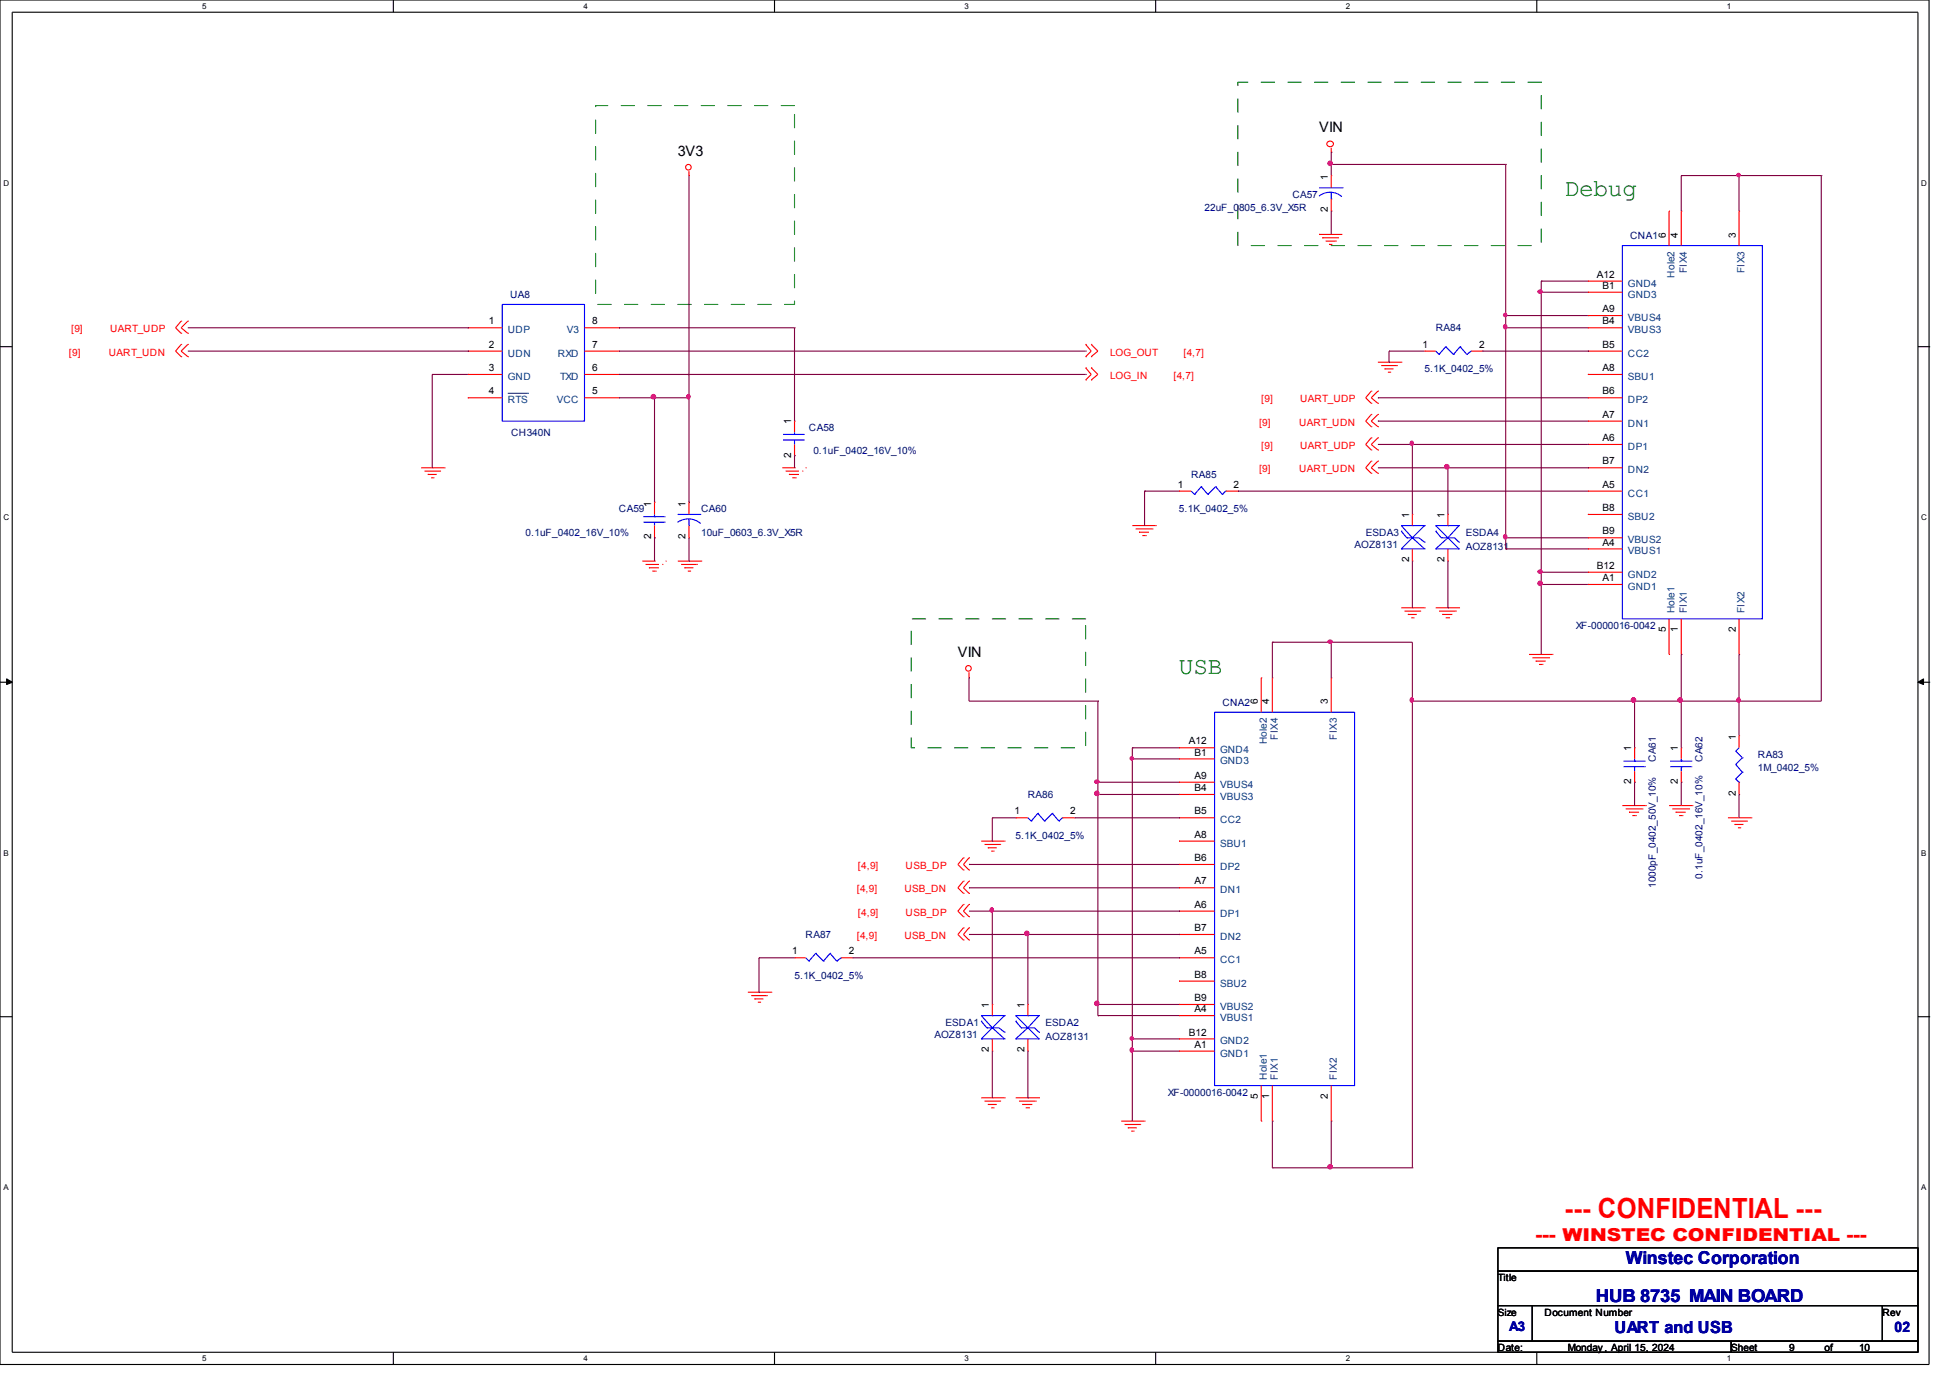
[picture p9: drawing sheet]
<svg xmlns="http://www.w3.org/2000/svg" width="297mm" height="210mm" viewBox="0 0 297 210" stroke-linecap="round" stroke-linejoin="round" font-family="sans-serif">
<path d="M0 0h294v207.9h-294zM1.9 1.9h290.4v204.2h-290.4z" fill="none" stroke="#000" stroke-width=".17"/>
<g fill="#fff">
<path d="M30.8 .3h.7v1.4h-.7z" fill-rule="evenodd"/>
<path d="M30.8 206.4h.7v1.4h-.7z" fill-rule="evenodd"/>
</g>
<path d="M59.9 0v1.9M59.9 206.1v1.8" fill="none" stroke="#000" stroke-width=".17"/>
<g fill="#fff">
<path d="M88.9 .3h.7v1.4h-.7z" fill-rule="evenodd"/>
<path d="M88.9 206.4h.7v1.4h-.7z" fill-rule="evenodd"/>
</g>
<path d="M118 0v1.9M118 206.1v1.8" fill="none" stroke="#000" stroke-width=".17"/>
<g fill="#fff">
<path d="M147 .3h.7v1.4h-.7z" fill-rule="evenodd"/>
<path d="M147 206.4h.7v1.4h-.7z" fill-rule="evenodd"/>
</g>
<path d="M176.1 0v1.9M176.1 206.1v1.8" fill="none" stroke="#000" stroke-width=".17"/>
<g fill="#fff">
<path d="M205.1 .3h.6v1.4h-.6z" fill-rule="evenodd"/>
<path d="M205.1 206.4h.6v1.4h-.6z" fill-rule="evenodd"/>
</g>
<path d="M234.2 0v1.9M234.2 206.1v1.8" fill="none" stroke="#000" stroke-width=".17"/>
<g fill="#fff">
<path d="M263.1 .3h.7v1.4h-.7z" fill-rule="evenodd"/>
<path d="M263.1 206.4h.7v1.4h-.7z" fill-rule="evenodd"/>
<path d="M.5 27.3h.9v1.3h-.9z" fill-rule="evenodd"/>
<path d="M292.8 27.3h.8v1.3h-.8z" fill-rule="evenodd"/>
<path d="M.5 78.2h.9v1.4h-.9z" fill-rule="evenodd"/>
<path d="M292.8 78.2h.8v1.4h-.8z" fill-rule="evenodd"/>
</g>
<path d="M0 52.8h1.9M292.3 52.8h1.8" fill="none" stroke="#000" stroke-width=".17"/>
<g fill="#fff">
<path d="M.5 129.4h.9v1.3h-.9z" fill-rule="evenodd"/>
<path d="M292.8 129.4h.8v1.3h-.8z" fill-rule="evenodd"/>
</g>
<path d="M0 104h1.9M292.3 104h1.8" fill="none" stroke="#000" stroke-width=".17"/>
<path d="M1 103.5l.9 .5-.9 .3zM292.3 104l.8-.5v.8z" fill="#000" stroke="#000" stroke-width=".17"/>
<g fill="#fff">
<path d="M.5 180.3h.9v1.4h-.9z" fill-rule="evenodd"/>
<path d="M292.8 180.3h.8v1.4h-.8z" fill-rule="evenodd"/>
</g>
<path d="M0 154.9h1.9M292.3 154.9h1.8M228.3 190.2h64v3.5h-64zM228.3 193.7h64v5.3h-64zM228.3 199h5.2v5.4h-5.2zM233.5 199h53.4v5.4h-53.4zM286.9 199h5.4v5.4h-5.4zM228.3 204.4h35.5v1.7h-35.5zM263.8 204.4h28.5v1.7h-28.5z" fill="none" stroke="#000" stroke-width=".17"/>
<path d="M90.8 16.1h30.3v30.3h-30.3zM188.6 12.5h46.3v24.9h-46.3zM138.9 94.3h26.5v19.7h-26.5z" fill="none" stroke="#008000" stroke-width=".17" stroke-dasharray="2 2 2 2 2 2 2 2"/>
<path d="M105 26.1v.7M119.2 71.3h3.6M119.7 71.8h2.6M120.7 72.8h.5M121.8 72.3h-1.6M97.9 85.5h3.5M98.4 86h2.5M99.4 87h.5M100.4 86.5h-1.5" fill="none" stroke="#f00" stroke-width=".17" stroke-dasharray="2 2 2 2 2 2 2 2" stroke-linecap="butt"/>
<g fill="none" stroke="#f00" stroke-width=".17">
<path d="M201 35.7h.1M201 35.7h3.6M201.5 36.2h.1M201.5 36.2h2.5M202 36.7h1.5M202.5 37.3h.1M202.5 37.3h.5M202.9 23.2h.1M202.9 26.8h.1M202.9 32.2h.1M202.9 22.5v.7M202.9 26.8v1.8"/>
<path d="M202.9 30.3v1.9M203.5 36.7h.1M254.3 32.2h.1M254.3 32.2v5.2M256.2 32.2h.1M256.2 32.2v5.2M265 32.2h.1M265 32.2v5.2M27.6 48.9h.1M27.6 50.8h.1M27.6 52.5h.1M27.6 54.4h.1"/>
<path d="M27.6 48.9l-.8 1.1 .8 .8M27.6 52.5l-.8 1 .8 .9M28.6 48.9h.1M28.6 50.8h.1M28.6 52.5h.1M28.6 54.4h.1M28.6 48.9l-1 1.1 1 .8M28.6 52.5l-1 1 1 .9M71.3 50h.1M71.3 53.5h.1M71.3 57.1h.1M71.3 50h5.2"/>
<path d="M71.3 53.5h5.2M71.3 57.1h5.2M89.1 50h5.2M89.1 53.5h5.2M89.1 57.1h5.2M94.3 57.1h.1M94.3 53.5h.1M94.3 50h.1M165.4 52.5h.1M165.4 54.4h.1M165.4 56h.1M165.4 57.9h.1"/>
<path d="M165.4 52.5l.9 1-.9 .9M165.4 56l.9 1.1-.9 .8M166.3 52.5h.1M166.3 54.4h.1M166.3 56h.1M166.3 57.9h.1M166.3 52.5l1 1-1 .9M166.3 56l1 1.1-1 .8M209 59.6h.1M209 59.6l-.9 1 .9 .9M210 59.6h.1M210 55.2h3.5"/>
<path d="M210 59.6l-1 1 1 .9M210.5 55.7h2.4M211 56.2h.1M211 56.2h1.3M211.5 56.7h.3M211.8 56.7h.1M212.9 55.7h.1M213.5 55.2h.1M217.1 53.5h.1M217.1 53.5h1.7M224.2 53.5h1.7M225.9 53.5h.1"/>
<path d="M242 57.1h.1M242 48.1h.1M242 42.8h.1M242 44.5h.1M242 50h.1M242 53.5h.1M242 50h5.2M242 53.5h5.2M242 57.1h5.2M242 48.1h5.2M242 42.8h5.2M242 44.5h5.2"/>
<path d="M64.2 71.3h3.5M64.7 71.8h2.4M65.2 72.3h.1M65.2 72.3h1.3M65.7 72.8h.3M66 72.8h.1M67.1 71.8h.1M67.7 71.3h.1M71.3 60.6h.1M71.3 60.6h5.2M89.1 60.6h5.2M94.3 60.6h.1"/>
<path d="M99.7 76.5h.1M99.7 76.5v1.9M105 76.5h.1M105 76.5v1.9M121.1 64.2h.1M121.1 69.4h.1M121.1 64.2v1.7M121.1 67.7v1.7M179.7 74.8h.1M179.7 74.8h1.8M186.8 74.8h1.8M188.6 74.8h.1"/>
<path d="M209 61.5h.1M209 63.2h.1M209 65h.1M209 66.7h.1M209 68.6h.1M209 70.3h.1M209 72.1h.1M209 63.2l-.9 1 .9 .8M209 66.7l-.9 1 .9 .9M209 70.3l-.9 1 .9 .8M210 61.5h.1M210 63.2h.1"/>
<path d="M210 65h.1M210 66.7h.1M210 68.6h.1M210 70.3h.1M210 72.1h.1M210 63.2l-1 1 1 .8M210 66.7l-1 1 1 .9M210 70.3l-1 1 1 .8M215.2 78.4h.1M215.2 78.4v1.7M220.6 78.4h.1M220.6 78.4v1.7"/>
<path d="M242 74.8h.1M242 67.7h.1M242 64.2h.1M242 60.6h.1M242 71.3h.1M242 78.4h.1M242 71.3h5.2M242 60.6h5.2M242 74.8h5.2M242 67.7h5.2M242 64.2h5.2M242 78.4h5.2"/>
<path d="M99.7 82h.1M99.7 80.1v1.9M103.3 85.5h3.5M103.8 86h2.4M104.3 86.5h.1M104.3 86.5h1.4M104.8 87h.4M105 82h.1M105 80.1v1.9M105.2 87h.1M106.2 86h.1M106.8 85.5h.1"/>
<path d="M172.6 80.1h3.5M173.1 80.6h2.5M173.6 81.1h.1M173.6 81.1h1.5M174.1 81.6h.5M174.6 81.6h.1M175.6 80.6h.1M176.1 80.1h.1M213.5 92.6h3.6M214 93.1h2.4M214.5 93.6h.1M214.5 93.6h1.4"/>
<path d="M215.1 94.1h.3M215.2 85.5h.1M215.2 83.7v1.8M215.4 94.1h.1M216.4 93.1h.1M217.1 92.6h.1M218.8 92.6h3.5M219.3 93.1h2.5M219.8 93.6h.1M219.8 93.6h1.5M220.3 94.1h.5M220.6 85.5h.1"/>
<path d="M220.6 83.7v1.8M220.8 94.1h.1M221.8 93.1h.1M222.3 92.6h.1M233 99.7h3.6M236.6 99.7h.1M242 89.1h.1M242 83.7h.1M242 82h.1M242 87.2h.1M242 89.1h5.2M242 83.7h5.2"/>
<path d="M242 82h5.2M242 87.2h5.2M254.3 99.7h.1M254.3 94.3v5.4M256.2 99.7h.1M256.2 94.3v5.4M265 99.7h.1M265 94.3v5.4M147.7 103.3h.1M147.7 102.4v.9M179.7 119.2h.1M179.7 114h.1"/>
<path d="M179.7 115.7h.1M179.7 119.2h5.4M179.7 114h5.4M179.7 115.7h5.4M192.2 103.3h.1M192.2 103.3v5.2M193.9 103.3h.1M193.9 103.3v5.2M202.9 103.3h.1M202.9 103.3v5.2M233.5 100.2h2.6M234 100.8h.1"/>
<path d="M234 100.8h1.5M234.5 101.3h.5M235 101.3h.1M236.1 100.2h.1M249.1 114h.1M249.1 119.2h.1M249.1 114v1.7M249.1 117.5v1.7M256.2 114h.1M256.2 119.2h.1M256.2 114v1.7M256.2 117.5v1.7"/>
<path d="M265 112.1h.1M265 112.1v1.9M265 119.2v1.9M146.8 130.7h.1M146.8 132.6h.1M146.8 134.3h.1M146.8 136.1h.1M146.8 137.8h.1M146.8 139.7h.1M146.8 130.7l-.8 1 .8 .9M146.8 134.3l-.8 1 .8 .8M146.8 137.8l-.8 1.1 .8 .8"/>
<path d="M147.7 130.7h.1M147.7 132.6h.1M147.7 134.3h.1M147.7 136.1h.1M147.7 137.8h.1M147.7 139.7h.1M147.7 130.7l-.9 1 .9 .9M147.7 134.3l-.9 1 .9 .8M147.7 137.8l-.9 1.1 .9 .8M149.5 128.2h3.6M150 128.7h2.4M150.5 129.2h.1"/>
<path d="M150.5 129.2h1.4M151 129.7h.4M151.4 129.7h.1M152.4 128.7h.1M153.1 128.2h.1M154.8 124.6h.1M154.8 124.6h1.8M161.9 124.6h1.8M163.7 124.6h.1M179.7 138.9h.1M179.7 135.3h.1M179.7 128.2h.1"/>
<path d="M179.7 121.1h.1M179.7 124.6h.1M179.7 131.7h.1M179.7 124.6h5.4M179.7 128.2h5.4M179.7 138.9h5.4M179.7 135.3h5.4M179.7 121.1h5.4M179.7 131.7h5.4M247.2 122.8h3.6M247.7 123.3h2.6M248.2 123.8h.1"/>
<path d="M248.2 123.8h1.6M248.8 124.3h.5M249.3 124.3h.1M250.3 123.3h.1M250.8 122.8h.1M254.3 122.8h3.6M254.8 123.3h2.6M255.4 123.8h.1M255.4 123.8h1.5M255.9 124.3h.5M256.4 124.3h.1M257.4 123.3h.1"/>
<path d="M257.9 122.8h.1M263.3 124.6h3.6M263.8 125.1h2.4M264.3 125.6h.1M264.3 125.6h1.4M264.8 126.2h.4M265 121.1h.1M265.2 126.2h.1M266.2 125.1h.1M266.9 124.6h.1M114 151.2h3.5M114.5 151.7h2.3"/>
<path d="M115 152.2h.1M115 152.2h1.3M115.5 152.7h.3M115.8 152.7h.1M116.8 151.7h.1M117.5 151.2h.1M121.1 146h.1M121.1 146h1.7M128.2 146h1.7M129.9 146h.1M146.8 141.4h.1M146.8 143.3h.1"/>
<path d="M146.8 141.4l-.8 1 .8 .9M147.7 141.4h.1M147.7 143.3h.1M147.7 141.4l-.9 1 .9 .9M151.2 153.1h.1M151.2 153.1v1.7M151.2 158.3v1.9M156.6 153.1h.1M156.6 153.1v1.7M156.6 158.3v1.9M179.7 154.8h.1M179.7 146h.1"/>
<path d="M179.7 142.4h.1M179.7 149.5h.1M179.7 153.1h.1M179.7 158.3h.1M179.7 146h5.4M179.7 154.8h5.4M179.7 142.4h5.4M179.7 149.5h5.4M179.7 153.1h5.4M179.7 158.3h5.4M149.5 167.3h3.6M150 167.8h2.4"/>
<path d="M150.5 168.3h.1M150.5 168.3h1.4M151 168.8h.4M151.2 160.2h.1M151.4 168.8h.1M152.4 167.8h.1M153.1 167.3h.1M154.8 167.3h3.5M155.3 167.8h2.5M155.8 168.3h.1M155.8 168.3h1.5M156.3 168.8h.5"/>
<path d="M156.6 160.2h.1M156.8 168.8h.1M157.8 167.8h.1M158.3 167.3h.1M170.9 170.9h3.5M171.4 171.4h2.3M171.9 171.9h.1M171.9 171.9h1.3M172.4 172.4h.3M172.7 172.4h.1M173.7 171.4h.1M174.4 170.9h.1"/>
<path d="M179.7 160.2h.1M179.7 160.2h5.4M192.2 170.9h.1M192.2 165.4v5.5M193.9 170.9h.1M193.9 165.4v5.5M202.9 170.9h.1M202.9 165.4v5.5"/>
<circle cx="104.9" cy="25.5" r=".42"/>
<circle cx="202.7" cy="21.9" r=".47"/>
<circle cx="147.6" cy="101.9" r=".42"/>
</g>
<g fill="none" stroke="#00f" stroke-width=".17">
<path d="M201 28.6h3.6M202.9 30.3h.1M202.9 29.3a2.64 2.64 0 0 1 1.5 .6M202.9 29.3l-.9 .1-1 .5M202.9 29.3v1M204.6 28.6h.1M247.2 37.4h21.4v56.9h-21.4zM76.5 46.4h12.6v17.8h-12.6zM218.8 53.5l.5 .5M219.3 54h.1M220.3 52.8h.1M220.3 52.8l-1 1.2"/>
<path d="M220.3 52.8l1.2 1.2M221.5 54h.1M222.5 52.8h.1M222.5 52.8l-1 1.2M222.5 52.8l1 1.2M223.5 54h.1M224.2 53.5h.1M224.2 53.5l-.7 .5M98 79.6h3.3M98 78.7h3.3M99.7 78.7h.1M99.7 79.6h.1"/>
<path d="M99.7 78.4v.3M99.7 79.6v.5M101.3 79.6h.1M101.3 78.7h.1M103.3 78.4h.1M103.3 78.4h3.5M105 79.1h-.1a2.84 2.84 0 0 0-1.6 .5M105 79.1l.7 .1 1 .5M105 79.1v1M119.4 67.1h.1M119.4 66.2h.1M119.4 67.1h3.2"/>
<path d="M119.4 66.2h3.2M121.1 66.2h.1M121.1 67.1h.1M121.1 65.9v.3M121.1 67.1v.6M181.5 74.8l.5 .6M182 75.4h.1M183 74.2h.1M183 74.2l-1 1.2M183 74.2l1.1 1.2M184.1 75.4h.1M185.3 74.2h.1"/>
<path d="M185.3 74.2l-1.2 1.2M185.3 74.2l1 1.2M186.3 75.4h.1M186.8 74.8h.1M186.8 74.8l-.5 .6M105 80.1h.1M213.5 80.1h.1M213.5 80.9h.1M213.5 83.7h.1M213.5 80.1h3.6M213.5 83.7h3.6M213.5 80.1l1.7 1.9"/>
<path d="M213.5 80.9l.9 1.1M214.4 82h.1M214.4 82h1.8l.9 .6M215.2 80.1h.1M215.2 82h.1M215.2 82l1.9 1.7M217.1 80.1h.1M217.1 82.6h.1M217.1 83.7h.1M217.1 80.1l-3.6 3.6M218.8 80.1h.1M218.8 80.9h.1"/>
<path d="M218.8 83.7h.1M218.8 80.1h3.5M218.8 80.1l3.5 3.6M218.8 80.9l.8 1.1M218.8 83.7h3.5M219.6 82h.1M219.6 82h2.1l.6 .6M220.6 80.1h.1M220.6 82h.1M220.6 82l-1.8 1.7M222.3 80.1h.1M222.3 82.6h.1"/>
<path d="M222.3 83.7h.1M222.3 80.1l-1.7 1.9M185.1 108.5h21.3v56.9h-21.3zM247.4 116.8h3.2M247.4 116h3.2M249.1 116h.1M249.1 116.8h.1M249.1 115.7v.3M249.1 116.8v.7M250.6 116.8h.1M250.6 116h.1M254.5 116.8h3.2"/>
<path d="M254.5 116h3.2M256.2 116h.1M256.2 116.8h.1M256.2 115.7v.3M256.2 116.8v.7M257.7 116.8h.1M257.7 116h.1M264.5 114.5h.1M264.5 116.5h.1M264.5 118.7h.1M264.5 114.5l1 1M264.5 116.5l1 1.2"/>
<path d="M264.5 118.7l.5 .5M265 119.2h.1M265 114l-.5 .5M265.5 115.5h.1M265.5 117.7h.1M265.5 115.5l-1 1M265.5 117.7l-1 1M156.6 124.6l.5 .5M157.1 125.1h.1M158.2 124h.1M158.2 124l-1.1 1.1M158.2 124l1 1.1"/>
<path d="M159.2 125.1h.1M160.4 124h.1M160.4 124l-1.2 1.1M160.4 124l1 1.1M161.4 125.1h.1M161.9 124.6h.1M161.9 124.6l-.5 .5M122.8 146l.5 .5M123.3 146.5h.1M124.3 145.3h.1M124.3 145.3l-1 1.2M124.3 145.3l1.2 1.2"/>
<path d="M125.5 146.5h.1M126.5 145.3h.1M126.5 145.3l-1 1.2M126.5 145.3l1 1.2M127.5 146.5h.1M128.2 146h.1M128.2 146l-.7 .5M149.5 154.8h.1M149.5 155.6h.1M149.5 158.3h.1M149.5 154.8h3.6M149.5 158.3h3.6"/>
<path d="M149.5 154.8l1.7 1.8M149.5 155.6l.9 1M150.4 156.6h.1M150.4 156.6h1.8l.9 .7M151.2 154.8h.1M151.2 156.6h.1M151.2 156.6l1.9 1.7M153.1 154.8h.1M153.1 157.3h.1M153.1 158.3h.1M153.1 154.8l-3.6 3.5M154.8 154.8h.1"/>
<path d="M154.8 155.6h.1M154.8 158.3h.1M154.8 154.8h3.5M154.8 154.8l3.5 3.5M154.8 155.6l.8 1M154.8 158.3h3.5M155.6 156.6h.1M155.6 156.6h2l.7 .7M156.6 154.8h.1M156.6 156.6h.1M156.6 156.6l-1.8 1.7M158.3 154.8h.1"/>
<path d="M158.3 157.3h.1M158.3 158.3h.1M158.3 154.8l-1.7 1.8"/>
</g>
<path d="M77.4 59.9h3M80.4 59.9h.1" fill="none" stroke="#004080" stroke-width=".17"/>
<g fill="none" stroke="#800040" stroke-width=".17">
<path d="M105 26.8v49.7M202.9 23.2h.1M202.9 25.1h.1M202.9 32.2h.1M202.9 23.2v3.6M202.9 32.2v3.5M202.9 25.1h26.5M229.4 25.1h.1M229.4 25.1v58.6M256.2 26.8h.1M256.2 26.8v5.4M256.2 26.8h21.3"/>
<path d="M265 26.8h.1M265 26.8v5.4M277.5 26.8h.1M277.5 26.8v80h-62.3M28.6 50h42.7M28.6 53.5h42.7M65.9 57.1h.1M65.9 57.1v14.2M65.9 57.1h5.4M71.3 50h.1M71.3 53.5h.1M94.3 50h.1"/>
<path d="M94.3 50h26.8M94.3 57.1h71.1M94.3 53.5h71.1M121.1 50h.1M121.1 50v14.2M165.4 57.1h.1M165.4 53.5h.1M211.7 55.2h.1M211.7 53.5h.1M211.7 53.5h5.4M211.7 53.5v1.7M225.9 53.5h16.1"/>
<path d="M229.4 48.1h.1M229.4 50h.1M229.4 50h12.6M229.4 48.1h12.6M234.9 42.8h.1M234.9 44.5h.1M234.9 42.8v56.9M234.9 42.8h7.1M234.9 44.5h7.1M242 53.5h.1M65.9 71.3h.1M94.3 60.6h10.7"/>
<path d="M99.7 60.6h.1M99.7 60.6v15.9M105 60.6h.1M105 76.5h.1M121.1 69.4h.1M121.1 69.4v1.9M174.4 74.8h.1M174.4 74.8h5.3M174.4 74.8v5.3M188.6 74.8h.1M188.6 74.8h53.4M210 60.6h.1"/>
<path d="M210 64.2h.1M210 60.6h32M210 64.2h32M210 67.7h32M210 71.3h32M215.2 67.7h.1M215.2 67.7v10.7M220.6 71.3h.1M220.6 71.3v7.1M242 67.7h.1M242 71.3h.1M99.7 82h.1"/>
<path d="M99.7 82v3.5M105 85.5h.1M105 82v3.5M193.9 97.9h.1M193.9 97.9v5.4M193.9 97.9h21.3v80.1M202.9 97.9h.1M202.9 97.9v5.4M215.2 92.6h.1M215.2 85.5v7.1M220.6 92.6h.1M220.6 85.5v7.1"/>
<path d="M229.4 82h.1M229.4 83.7h.1M229.4 82h12.6M229.4 83.7h12.6M234.9 87.2h.1M234.9 89.1h.1M234.9 87.2h7.1M234.9 89.1h7.1M256.2 99.7h.1M256.2 99.7v14.3M265 99.7h.1M265 99.7v12.4"/>
<path d="M147.7 103.3h.1M147.7 103.3v3.5h19.6M167.3 106.8h.1M167.3 119.2h.1M167.3 106.8v48M167.3 119.2h12.4M172.6 114h.1M172.6 115.7h.1M172.6 114v56.9M172.6 114h7.1M172.6 115.7h7.1M215.2 106.8h.1"/>
<path d="M249.1 106.8h.1M249.1 119.2h.1M249.1 106.8v7.2M249.1 119.2v3.6M256.2 106.8h.1M256.2 119.2h.1M256.2 119.2v3.6M265 106.8h.1M147.7 131.7h.1M147.7 135.3h.1M147.7 131.7h32M147.7 135.3h32"/>
<path d="M147.7 138.9h32M151.2 138.9h.1M151.2 128.2h.1M151.2 124.6h.1M151.2 124.6v3.6M151.2 138.9v14.2M151.2 124.6h3.6M163.7 124.6h16M167.3 121.1h.1M167.3 121.1h12.4M179.7 138.9h.1M179.7 124.6h.1"/>
<path d="M265 121.1h.1M265 121.1v3.5M115.7 151.2h.1M115.7 146h.1M115.7 146h5.4M115.7 146v5.2M129.9 146h49.8M147.7 142.4h32M156.6 142.4h.1M156.6 142.4v10.7M167.3 153.1h.1M167.3 154.8h.1"/>
<path d="M167.3 153.1h12.4M167.3 154.8h12.4M172.6 158.3h.1M172.6 158.3h7.1M179.7 142.4h.1M179.7 146h.1M151.2 167.3h.1M151.2 160.2v7.1M156.6 167.3h.1M156.6 160.2v7.1M172.6 160.2h.1M172.6 160.2h7.1"/>
<path d="M193.9 170.9h.1M193.9 178h.1M193.9 170.9v7.1M193.9 178h21.3M202.9 170.9h.1M202.9 178h.1M202.9 170.9v7.1M215.2 178h.1"/>
</g>
<g fill="#f0f" stroke="#f0f" stroke-width=".17">
<path d="M104.8 60.2a.3 .3 0 0 1 .4 .3 .3 .3 0 0 1-.4 .2 .41 .41 0 0 1 0-.5z" fill-rule="evenodd"/>
<path d="M229.2 49.5a.3 .3 0 0 1 .4 .3 .3 .3 0 0 1-.4 .3 .41 .41 0 0 1 0-.6z" fill-rule="evenodd"/>
<path d="M229.2 81.5a.3 .3 0 0 1 .4 .3 .3 .3 0 0 1-.4 .3 .41 .41 0 0 1 0-.6z" fill-rule="evenodd"/>
<path d="M264.8 106.4a.3 .3 0 0 1 .4 .3 .3 .3 0 0 1-.4 .3 .41 .41 0 0 1 0-.6z" fill-rule="evenodd"/>
<path d="M215 106.4a.3 .3 0 0 1 .4 .3 .3 .3 0 0 1-.4 .3 .41 .41 0 0 1 0-.6z" fill-rule="evenodd"/>
<path d="M151 138.4a.3 .3 0 0 1 .4 .3 .3 .3 0 0 1-.4 .3 .41 .41 0 0 1 0-.6z" fill-rule="evenodd"/>
<path d="M172.3 159.7a.3 .3 0 0 1 .4 .3 .3 .3 0 0 1-.4 .3 .41 .41 0 0 1 0-.6z" fill-rule="evenodd"/>
<path d="M215 67.3a.3 .3 0 0 1 .4 .3 .3 .3 0 0 1-.4 .3 .41 .41 0 0 1 0-.6z" fill-rule="evenodd"/>
<path d="M104.8 60.2a.3 .3 0 0 1 .4 .3 .3 .3 0 0 1-.4 .2 .41 .41 0 0 1 0-.5z" fill-rule="evenodd"/>
<path d="M229.2 49.5a.3 .3 0 0 1 .4 .3 .3 .3 0 0 1-.4 .3 .41 .41 0 0 1 0-.6z" fill-rule="evenodd"/>
<path d="M229.2 81.5a.3 .3 0 0 1 .4 .3 .3 .3 0 0 1-.4 .3 .41 .41 0 0 1 0-.6z" fill-rule="evenodd"/>
<path d="M264.8 106.4a.3 .3 0 0 1 .4 .3 .3 .3 0 0 1-.4 .3 .41 .41 0 0 1 0-.6z" fill-rule="evenodd"/>
<path d="M215 106.4a.3 .3 0 0 1 .4 .3 .3 .3 0 0 1-.4 .3 .41 .41 0 0 1 0-.6z" fill-rule="evenodd"/>
<path d="M151 138.4a.3 .3 0 0 1 .4 .3 .3 .3 0 0 1-.4 .3 .41 .41 0 0 1 0-.6z" fill-rule="evenodd"/>
<path d="M172.3 159.7a.3 .3 0 0 1 .4 .3 .3 .3 0 0 1-.4 .3 .41 .41 0 0 1 0-.6z" fill-rule="evenodd"/>
<path d="M215 67.3a.3 .3 0 0 1 .4 .3 .3 .3 0 0 1-.4 .3 .41 .41 0 0 1 0-.6z" fill-rule="evenodd"/>
<circle cx="99.6" cy="60.5" r=".34"/>
<circle cx="202.7" cy="24.9" r=".34"/>
<circle cx="229.4" cy="48" r=".25"/>
<circle cx="264.9" cy="26.7" r=".25"/>
<circle cx="234.7" cy="87.1" r=".3"/>
<circle cx="234.7" cy="44.5" r=".3"/>
<circle cx="234.7" cy="88.9" r=".34"/>
<circle cx="256" cy="106.7" r=".34"/>
<circle cx="167.2" cy="119.1" r=".3"/>
<circle cx="202.7" cy="97.8" r=".3"/>
<circle cx="172.5" cy="158.2" r=".25"/>
<circle cx="172.5" cy="115.6" r=".25"/>
<circle cx="167.1" cy="120.9" r=".34"/>
<circle cx="167.1" cy="152.9" r=".34"/>
<circle cx="156.5" cy="142.2" r=".34"/>
<circle cx="202.7" cy="177.8" r=".34"/>
<circle cx="220.5" cy="71.1" r=".34"/>
<circle cx="248.9" cy="106.7" r=".34"/>
</g>
<text font-size="4.2" fill="#f00" x="238.4" y="185.6">--- CONFIDENTIAL ---</text>
<g font-size="3.7" fill="#008000">
<text x="238.4" y="29.8">Debug</text>
<text x="179.7" y="102.8">USB</text>
</g>
<text font-size="2.7" fill="#f00" x="234" y="189.1">--- WINSTEC CONFIDENTIAL ---</text>
<g font-size="2.7" fill="#0000a0">
<text x="247.7" y="192.7">Winstec Corporation</text>
<text x="243.2" y="198.5">HUB 8735 MAIN BOARD</text>
</g>
<text font-size="2.5" fill="#0000a0" x="246" y="203.2">UART and USB</text>
<g font-size="2.2">
<text x="103.3" y="23.7">3V3</text>
<text x="201" y="20.2">VIN</text>
<text x="146" y="100.1">VIN</text>
</g>
<text font-size="2.2" fill="#0000a0" x="288.7" y="203">02</text>
<text font-size="2" fill="#0000a0" x="230" y="202.9">A3</text>
<g font-size="1.5">
<text x="202.4" y="27.4" transform="rotate(-90 202.4 27.4)">1</text>
<text x="202.4" y="32.3" transform="rotate(-90 202.4 32.3)">2</text>
<text x="253.8" y="36.2" transform="rotate(-90 253.8 36.2)">6</text>
<text x="255.7" y="36.2" transform="rotate(-90 255.7 36.2)">4</text>
<text x="264.5" y="36.2" transform="rotate(-90 264.5 36.2)">3</text>
<text x="243.3" y="42.3">A12</text>
<text x="244.2" y="47.6">A9</text>
<text x="244.2" y="44">B1</text>
<text x="74.5" y="49.4">1</text>
<text x="74.5" y="53">2</text>
<text x="90.3" y="49.4">8</text>
<text x="90.3" y="53">7</text>
<text x="216.7" y="53">1</text>
<text x="225.4" y="53">2</text>
<text x="244.2" y="49.4">B4</text>
<text x="244.2" y="53">B5</text>
<text x="74.5" y="56.6">3</text>
<text x="90.3" y="56.6">6</text>
<text x="244.2" y="56.6">A8</text>
<text x="74.5" y="60.1">4</text>
<text x="90.3" y="60.1">5</text>
<text x="120.6" y="64.7" transform="rotate(-90 120.6 64.7)">1</text>
<text x="244.2" y="63.7">A7</text>
<text x="244.2" y="60.1">B6</text>
<text x="120.6" y="69.8" transform="rotate(-90 120.6 69.8)">2</text>
<text x="244.2" y="67.2">A6</text>
<text x="244.2" y="70.8">B7</text>
<text x="99.2" y="77.2" transform="rotate(-90 99.2 77.2)">1</text>
<text x="104.5" y="77.2" transform="rotate(-90 104.5 77.2)">1</text>
<text x="179.5" y="74.3">1</text>
<text x="188" y="74.3">2</text>
<text x="244.2" y="74.3">A5</text>
<text x="244.2" y="77.9">B8</text>
<text x="99.2" y="82.1" transform="rotate(-90 99.2 82.1)">2</text>
<text x="104.5" y="82.1" transform="rotate(-90 104.5 82.1)">2</text>
<text x="214.7" y="78.9" transform="rotate(-90 214.7 78.9)">1</text>
<text x="220.1" y="78.9" transform="rotate(-90 220.1 78.9)">1</text>
<text x="244.2" y="83.1">A4</text>
<text x="244.2" y="81.4">B9</text>
<text x="214.7" y="85.7" transform="rotate(-90 214.7 85.7)">2</text>
<text x="220.1" y="85.7" transform="rotate(-90 220.1 85.7)">2</text>
<text x="243.3" y="86.7">B12</text>
<text x="244.2" y="88.6">A1</text>
<text x="253.8" y="96.4" transform="rotate(-90 253.8 96.4)">5</text>
<text x="255.7" y="96.4" transform="rotate(-90 255.7 96.4)">1</text>
<text x="264.5" y="96.4" transform="rotate(-90 264.5 96.4)">2</text>
<text x="191.7" y="107.4" transform="rotate(-90 191.7 107.4)">6</text>
<text x="193.4" y="107.4" transform="rotate(-90 193.4 107.4)">4</text>
<text x="202.4" y="107.4" transform="rotate(-90 202.4 107.4)">3</text>
<text x="181.2" y="113.5">A12</text>
<text x="264.5" y="112.8" transform="rotate(-90 264.5 112.8)">1</text>
<text x="182" y="118.7">A9</text>
<text x="182" y="115.1">B1</text>
<text x="248.6" y="119.5" transform="rotate(-90 248.6 119.5)">2</text>
<text x="248.6" y="114.5" transform="rotate(-90 248.6 114.5)">1</text>
<text x="255.7" y="119.5" transform="rotate(-90 255.7 119.5)">2</text>
<text x="255.7" y="114.5" transform="rotate(-90 255.7 114.5)">1</text>
<text x="154.6" y="124.1">1</text>
<text x="163.1" y="124.1">2</text>
<text x="182" y="120.6">B4</text>
<text x="182" y="124.1">B5</text>
<text x="264.5" y="121.2" transform="rotate(-90 264.5 121.2)">2</text>
<text x="182" y="127.7">A8</text>
<text x="182" y="131.2">B6</text>
<text x="182" y="134.8">A7</text>
<text x="182" y="138.3">A6</text>
<text x="182" y="141.9">B7</text>
<text x="120.7" y="145.5">1</text>
<text x="129.4" y="145.5">2</text>
<text x="182" y="145.5">A5</text>
<text x="182" y="149">B8</text>
<text x="150.7" y="153.6" transform="rotate(-90 150.7 153.6)">1</text>
<text x="156.1" y="153.6" transform="rotate(-90 156.1 153.6)">1</text>
<text x="182" y="154.3">A4</text>
<text x="182" y="152.6">B9</text>
<text x="150.7" y="160.4" transform="rotate(-90 150.7 160.4)">2</text>
<text x="156.1" y="160.4" transform="rotate(-90 156.1 160.4)">2</text>
<text x="181.2" y="157.8">B12</text>
<text x="182" y="159.7">A1</text>
<text x="191.7" y="167.5" transform="rotate(-90 191.7 167.5)">5</text>
<text x="193.4" y="167.5" transform="rotate(-90 193.4 167.5)">1</text>
<text x="202.4" y="167.5" transform="rotate(-90 202.4 167.5)">2</text>
<text x="228.3" y="195.2">Title</text>
<text x="228.3" y="200.5">Size</text>
<text x="235.4" y="200.5">Document Number</text>
<text x="286.9" y="200.5">Rev</text>
<text x="228.3" y="205.9">Date:</text>
<text x="238.9" y="205.9">Monday, April 15, 2024</text>
<text x="263.8" y="205.9">Sheet</text>
<text x="272.6" y="205.9">9</text>
<text x="278" y="205.9">of</text>
<text x="283.3" y="205.9">10</text>
</g>
<g font-size="1.5" fill="#000080">
<text x="183.6" y="32.2">22uF_0805_6.3V_X5R</text>
<text x="196.9" y="30.1">CA57</text>
<text x="248.4" y="36.4">CNA1</text>
<text x="77.7" y="45.4">UA8</text>
<text x="218.8" y="50.5">RA84</text>
<text x="217.1" y="56.7">5.1K_0402_5%</text>
<text x="123.3" y="65.7">CA58</text>
<text x="77.9" y="66.4">CH340N</text>
<text x="124" y="69.3">0.1uF_0402_16V_10%</text>
<text x="181.5" y="72.8">RA85</text>
<text x="80.1" y="81.6">0.1uF_0402_16V_10%</text>
<text x="94.3" y="78.1">CA59</text>
<text x="106.8" y="78.1">CA60</text>
<text x="106.8" y="81.6">10uF_0603_6.3V_X5R</text>
<text x="179.7" y="78.1">5.1K_0402_5%</text>
<text x="206.4" y="83.5">AOZ8131</text>
<text x="208.1" y="81.6">ESDA3</text>
<text x="223.4" y="81.6">ESDA4</text>
<text x="223.4" y="83.8">AOZ8131</text>
<text x="240.1" y="95.8">XF-0000016-0042</text>
<text x="186.3" y="107.5">CNA2</text>
<text x="252.3" y="116.2" transform="rotate(-90 252.3 116.2)">CA61</text>
<text x="259.4" y="116.2" transform="rotate(-90 259.4 116.2)">CA62</text>
<text x="267.9" y="115.5">RA83</text>
<text x="267.9" y="117.5">1M_0402_5%</text>
<text x="156.6" y="121.6">RA86</text>
<text x="154.8" y="127.8">5.1K_0402_5%</text>
<text x="252.3" y="135.3" transform="rotate(-90 252.3 135.3)">1000pF_0402_50V_10%</text>
<text x="259.4" y="133.9" transform="rotate(-90 259.4 133.9)">0.1uF_0402_16V_10%</text>
<text x="122.8" y="142.9">RA87</text>
<text x="121.1" y="149.2">5.1K_0402_5%</text>
<text x="142.4" y="158.2">AOZ8131</text>
<text x="144.1" y="156.3">ESDA1</text>
<text x="159.3" y="156.3">ESDA2</text>
<text x="159.3" y="158.5">AOZ8131</text>
<text x="178" y="167">XF-0000016-0042</text>
</g>
<g font-size="1.5" fill="#004080">
<text x="257" y="41.7" transform="rotate(-90 257 41.7)">FIX4</text>
<text x="265.9" y="41.7" transform="rotate(-90 265.9 41.7)">FIX3</text>
<text x="248.1" y="43.7">GND4</text>
<text x="248.1" y="45.4">GND3</text>
<text x="255.2" y="42.3" transform="rotate(-90 255.2 42.3)">Hole2</text>
<text x="77.4" y="50.8">UDP</text>
<text x="86.4" y="50.8">V3</text>
<text x="248.1" y="48.9">VBUS4</text>
<text x="248.1" y="50.8">VBUS3</text>
<text x="77.4" y="54.4">UDN</text>
<text x="77.4" y="57.9">GND</text>
<text x="85" y="54.4">RXD</text>
<text x="85.3" y="57.9">TXD</text>
<text x="248.1" y="57.9">SBU1</text>
<text x="248.1" y="54.4">CC2</text>
<text x="77.4" y="61.5">RTS</text>
<text x="84.8" y="61.5">VCC</text>
<text x="248.1" y="65">DN1</text>
<text x="248.1" y="61.5">DP2</text>
<text x="248.1" y="68.6">DP1</text>
<text x="248.1" y="75.7">CC1</text>
<text x="248.1" y="72.1">DN2</text>
<text x="248.1" y="79.2">SBU2</text>
<text x="248.1" y="82.8">VBUS2</text>
<text x="248.1" y="89.9">GND1</text>
<text x="248.1" y="84.5">VBUS1</text>
<text x="248.1" y="88.1">GND2</text>
<text x="255.2" y="93.5" transform="rotate(-90 255.2 93.5)">Hole1</text>
<text x="257" y="93.5" transform="rotate(-90 257 93.5)">FIX1</text>
<text x="265.9" y="93.5" transform="rotate(-90 265.9 93.5)">FIX2</text>
<text x="193" y="113.5" transform="rotate(-90 193 113.5)">Hole2</text>
<text x="194.7" y="112.8" transform="rotate(-90 194.7 112.8)">FIX4</text>
<text x="203.7" y="112.8" transform="rotate(-90 203.7 112.8)">FIX3</text>
<text x="185.9" y="114.8">GND4</text>
<text x="185.9" y="116.5">GND3</text>
<text x="185.9" y="120.1">VBUS4</text>
<text x="185.9" y="121.9">VBUS3</text>
<text x="185.9" y="125.5">CC2</text>
<text x="185.9" y="129">SBU1</text>
<text x="185.9" y="136.1">DN1</text>
<text x="185.9" y="132.6">DP2</text>
<text x="185.9" y="139.7">DP1</text>
<text x="185.9" y="143.3">DN2</text>
<text x="185.9" y="146.8">CC1</text>
<text x="185.9" y="155.6">VBUS1</text>
<text x="185.9" y="150.4">SBU2</text>
<text x="185.9" y="153.9">VBUS2</text>
<text x="185.9" y="161">GND1</text>
<text x="185.9" y="159.2">GND2</text>
<text x="193" y="164.6" transform="rotate(-90 193 164.6)">Hole1</text>
<text x="194.7" y="164.6" transform="rotate(-90 194.7 164.6)">FIX1</text>
<text x="203.7" y="164.6" transform="rotate(-90 203.7 164.6)">FIX2</text>
</g>
<g font-size="1.5" fill="#f00">
<text x="10.8" y="50.6">[9]</text>
<text x="16.8" y="50.6">UART_UDP</text>
<text x="10.5" y="54.2">[9]</text>
<text x="16.6" y="54.2">UART_UDN</text>
<text x="169.2" y="54.2">LOG_OUT</text>
<text x="169.2" y="57.7">LOG_IN</text>
<text x="178.8" y="57.7">[4,7]</text>
<text x="180.3" y="54.2">[4,7]</text>
<text x="191.9" y="64.9">[9]</text>
<text x="192.2" y="61.3">[9]</text>
<text x="198" y="64.9">UART_UDN</text>
<text x="198.1" y="61.3">UART_UDP</text>
<text x="191.9" y="72">[9]</text>
<text x="192.2" y="68.4">[9]</text>
<text x="198" y="72">UART_UDN</text>
<text x="198.1" y="68.4">UART_UDP</text>
<text x="130.6" y="136">[4,9]</text>
<text x="130.7" y="132.4">[4,9]</text>
<text x="137.8" y="136">USB_DN</text>
<text x="138" y="132.4">USB_DP</text>
<text x="130.6" y="143.1">[4,9]</text>
<text x="130.7" y="139.5">[4,9]</text>
<text x="137.8" y="143.1">USB_DN</text>
<text x="138" y="139.5">USB_DP</text>
</g>
<g font-size="1.2">
<text x="30.8" y="1.4">5</text>
<text x="88.9" y="1.4">4</text>
<text x="147" y="1.4">3</text>
<text x="205.1" y="1.4">2</text>
<text x="263.1" y="1.4">1</text>
<text x=".5" y="28.3">D</text>
<text x="292.8" y="28.3">D</text>
<text x=".5" y="79.2">C</text>
<text x="292.8" y="79.2">C</text>
<text x=".5" y="130.4">B</text>
<text x="292.8" y="130.4">B</text>
<text x=".5" y="181.4">A</text>
<text x="292.8" y="181.4">A</text>
<text x="30.8" y="207.4">5</text>
<text x="88.9" y="207.4">4</text>
<text x="147" y="207.4">3</text>
<text x="205.1" y="207.4">2</text>
<text x="263.1" y="207.4">1</text>
</g>
</svg>
